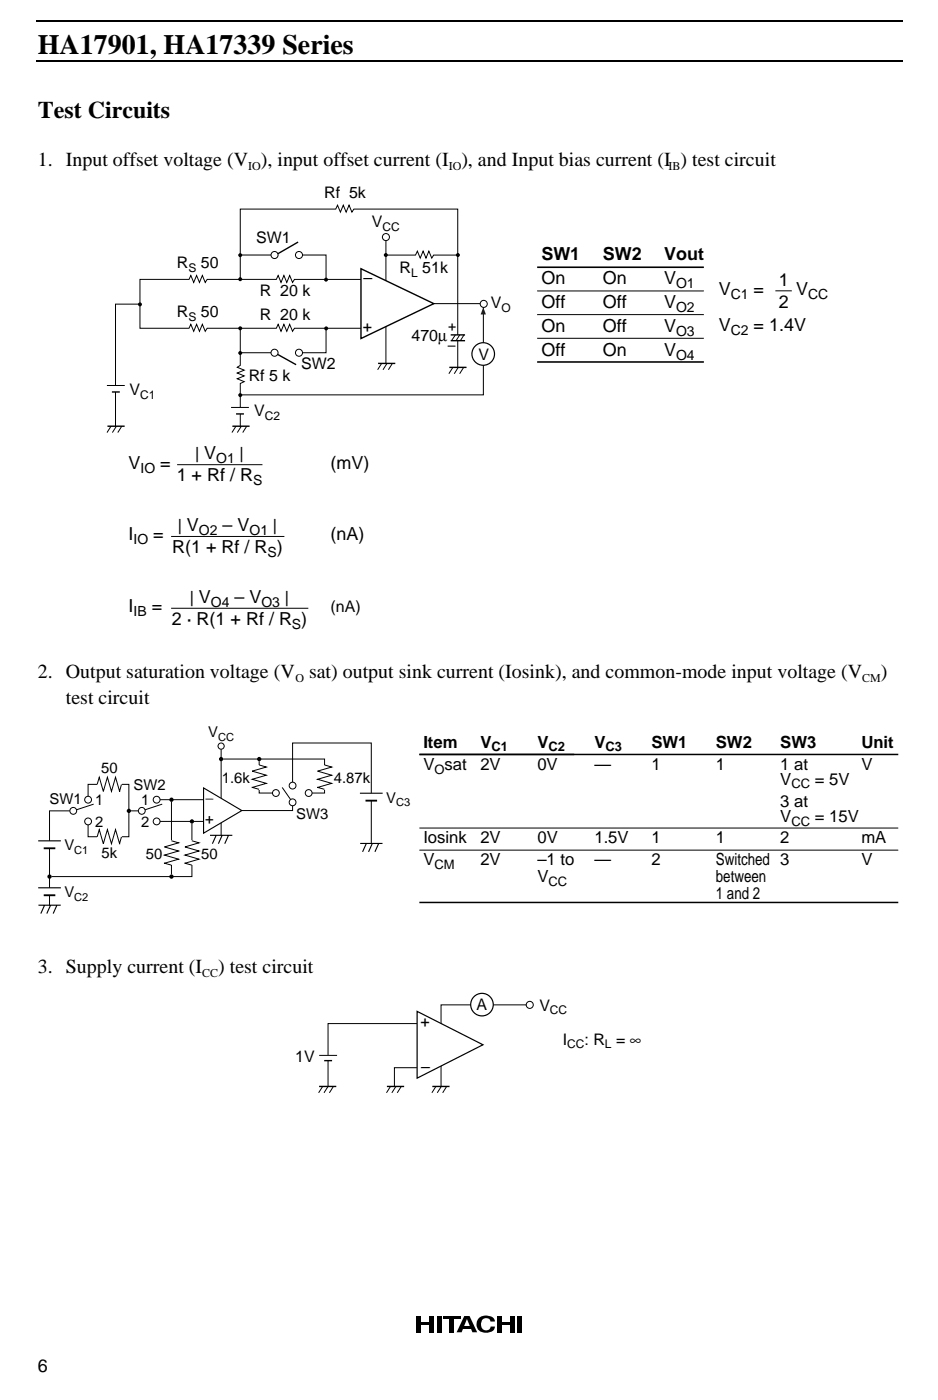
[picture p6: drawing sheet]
<svg xmlns="http://www.w3.org/2000/svg" width="166mm" height="248mm" viewBox="0 0 166 248" stroke-linecap="round" stroke-linejoin="round" font-family="sans-serif">
<path d="M6.3 3.7h153.2M6.3 10.8h153.2" fill="none" stroke="#000" stroke-width=".35"/>
<g fill="#000">
<path d="M73.6 232.8h.7v2.9h-.7zM74.3 233.9h1.6v.5h-1.6zM75.9 232.8h.7v2.9h-.7zM77.3 232.8h.7v2.9h-.7zM78.3 232.8h3.1v.5h-3.1zM79.5 232.8h.7v2.9h-.7zM81.8 234.6h1.5v.5h-1.5zM82.3 232.8h.7l1.4 2.9h-.9zM82.1 232.8h.6l-1.1 2.9h-.9zM84.7 233.1a2.05 2.05 0 0 1 2.6 .2l.2 .5h-.8a.86 .86 0 0 0-1.1-.6 .86 .86 0 0 0-.6 1.1 .87 .87 0 0 0 .7 1 .87 .87 0 0 0 1-.6h.8a1.32 1.32 0 0 1-1.6 1.1 1.53 1.53 0 0 1-1.6-.9 1.53 1.53 0 0 1 .4-1.8zM87.9 232.8h.7v2.9h-.7zM88.6 233.9h1.6v.5h-1.6z"/>
<path d="M90.2 232.8h.7v2.9h-.7zM91.5 232.8h.7v2.9h-.7z"/>
</g>
<path d="M48.6 62.4l3.7 2.1" fill="none" stroke="#000" stroke-width=".25"/>
<path d="M42.5 45.1h5.7M42.5 49.5v-12.5h16.8l.4-.7 .5 1.2 .5-1.2 .5 1.2 .5-1.2 .5 1.2 .3-.5h18.4v28M42.5 58v6.6l-.6 .4 1.3 .5-1.3 .5 1.3 .5-1.3 .5 1.3 .5-.7 .3v7.6M53 45.1h4.6v4.5M68 45.1h5.5l.3-.7 .5 1.3 .5-1.3 .5 1.3 .5-1.3 .5 1.3 .4-.6h4" fill="none" stroke="#000" stroke-width=".18"/>
<path d="M40.9 72.1h3v1.1h-3z" fill="#fff"/>
<path d="M19.6 75.4l-.7 1.1M20.6 75.4l-.7 1.1M21.5 75.4l-.7 1.1M40.9 72.1h3M41.7 75.4l-.7 1.1M42.7 75.4l-.7 1.1M43.6 75.4l-.7 1.1" fill="none" stroke="#000" stroke-width=".18"/>
<path d="M19.1 75.4h2.8M41.2 75.4h2.8M41.8 73.2h1.2" fill="none" stroke="#000" stroke-width=".25"/>
<path d="M79.8 59.2h2.3v1.1h-2.3z" fill="#fff"/>
<path d="M52.7 42.8l-4 2.3M79.8 59.2h2.3M67 64.3h2.7M79.5 65h2.8M79.8 60.3h2.3" fill="none" stroke="#000" stroke-width=".25"/>
<g fill="none" stroke="#000" stroke-width=".18">
<path d="M24.8 53.8h-4.4v21.6M57.6 58.1v4.3h-4.8M64 49.4h-11.9l-.4 .6-.5-1.3-.5 1.3-.5-1.3-.5 1.3-.5-1.3-.4 .7h-12.2l-.3 .6-.5-1.3-.5 1.3-.5-1.3-.6 1.3-.5-1.3-.3 .7h-8.7v8.7h8.7l.3-.7 .5 1.2 .6-1.2 .5 1.2 .5-1.2 .5 1.2 .3-.5h12.2l.4-.7 .5 1.2 .5-1.2 .5 1.2 .5-1.2 .5 1.2 .4-.5h11.9M68.2 42.1v22.2M76.5 53.7h8.9v16.2h-42.8M80.5 59.2l-.7 1.1M81.3 59.2l-.7 1.1M82 59.2l-.6 1.1M42.5 62.4h5.7M67.5 64.3l-.7 1.1M68.4 64.3l-.7 1.1M69.4 64.3l-.7 1.1"/>
<path d="M80.1 65l-.8 1.1M81 65l-.7 1.1M82 65l-.8 1.1"/>
</g>
<g fill="#fff" stroke="#000" stroke-width=".18">
<circle cx="68.2" cy="41.9" r=".62"/>
<circle cx="85.5" cy="53.8" r=".62"/>
</g>
<circle cx="85.4" cy="62.6" r="2" fill="#fff" stroke="#000" stroke-width=".21"/>
<g fill="#000">
<circle cx="24.7" cy="53.8" r=".35"/>
<circle cx="42.5" cy="58.1" r=".35"/>
<circle cx="42.5" cy="49.4" r=".35"/>
<circle cx="42.5" cy="45.1" r=".35"/>
<circle cx="57.6" cy="49.5" r=".35"/>
<circle cx="57.7" cy="58.1" r=".35"/>
<circle cx="68.2" cy="45.1" r=".35"/>
<circle cx="80.9" cy="45.1" r=".35"/>
<circle cx="42.5" cy="62.4" r=".35"/>
<circle cx="42.5" cy="69.9" r=".35"/>
</g>
<path d="M63.8 47.5l12.9 6.2-12.9 6.2z" fill="#fff" stroke="#000" stroke-width=".25"/>
<g fill="#fff" stroke="#000" stroke-width=".18">
<circle cx="48.5" cy="45.1" r=".62"/>
<circle cx="52.9" cy="45.1" r=".62"/>
<circle cx="48.5" cy="62.4" r=".62"/>
<circle cx="52.9" cy="62.4" r=".62"/>
</g>
<path d="M19 68.2h2.9v1.1h-2.9z" fill="#fff"/>
<path d="M19 68.2h3" fill="none" stroke="#000" stroke-width=".18"/>
<path d="M19.9 69.3h1.2" fill="none" stroke="#000" stroke-width=".25"/>
<path d="M85.4 54.4l.5 1.2h-.9z" fill="#231f20"/>
<path d="M94.9 47.3h29.5M94.9 64h29.5" fill="none" stroke="#000" stroke-width=".28"/>
<g fill="none" stroke="#000" stroke-width=".18">
<path d="M94.9 51.5h29.5M94.9 55.7h29.5M94.9 59.8h29.5M137.1 51.4h2.9M30.3 94.9h20M31.3 82.2h15.1M30.3 107.6h24.2M39.1 132.5v15.3M45.8 134.7v5.6h2.4M12.3 143.4h-3.5v16.7M15.6 140.9v-2.2h7.2v9.3h-7.2v-2.1M30.3 141.8v12.9"/>
<path d="M74.1 146.5h84.7M74.1 150.4h84.7"/>
</g>
<path d="M74.1 133.5h84.7M74.1 159.6h84.7" fill="none" stroke="#000" stroke-width=".26"/>
<path d="M37.1 147.8h4M38.2 147.8l-.7 1.4M39.2 147.8l-.6 1.4M40.4 147.8l-.7 1.4M63.7 149.2h3.9M64.7 149.3l-.6 1.4M65.8 149.3l-.7 1.4M66.9 149.3l-.6 1.4M6.8 160.1h3.9M7.8 160.2l-.6 1.4M8.9 160.2l-.6 1.4M10 160.2l-.6 1.4" fill="none" stroke="#000" stroke-width=".2"/>
<g fill="#000">
<circle cx="45.8" cy="134.3" r=".38"/>
<circle cx="22.8" cy="143.4" r=".38"/>
<circle cx="30.3" cy="141.5" r=".38"/>
</g>
<path d="M36 139.4l6.8 4-6.8 4z" fill="#fff" stroke="#000" stroke-width=".2"/>
<path d="M16.6 142.2l-3.6 1.2M28.3 141.5h7.7M28.3 145.3h7.7M33.9 145.7v9.4h-24.8" fill="none" stroke="#000" stroke-width=".18"/>
<g fill="#fff" stroke="#000" stroke-width=".18">
<circle cx="12.9" cy="143.4" r=".6"/>
<circle cx="15.6" cy="141.5" r=".6"/>
<circle cx="15.6" cy="145.3" r=".6"/>
</g>
<path d="M23.2 143.4h1.3M28.7 142.2l-3.6 1.2" fill="none" stroke="#000" stroke-width=".18"/>
<g fill="#fff" stroke="#000" stroke-width=".18">
<circle cx="25.1" cy="143.4" r=".6"/>
<circle cx="27.7" cy="141.5" r=".6"/>
<circle cx="27.7" cy="145.3" r=".6"/>
</g>
<path d="M49.9 139.3l1.8 2.6" fill="none" stroke="#000" stroke-width=".18"/>
<g fill="#fff" stroke="#000" stroke-width=".18">
<circle cx="51.7" cy="141.9" r=".6"/>
<circle cx="51.7" cy="139" r=".6"/>
<circle cx="48.8" cy="140.3" r=".6"/>
<circle cx="54.6" cy="140.3" r=".6"/>
<circle cx="39.1" cy="132" r=".55"/>
</g>
<path d="M6.7 148.7h4.1l-1 1.4h-2.1z" fill="#fff"/>
<path d="M6.7 148.7h4.1" fill="none" stroke="#000" stroke-width=".2"/>
<path d="M7.7 150.1h2.1" fill="none" stroke="#000" stroke-width=".33"/>
<path d="M6.7 157.1h4.1l-1 1.3h-2.1z" fill="#fff"/>
<path d="M6.7 157h4.1" fill="none" stroke="#000" stroke-width=".2"/>
<path d="M7.7 158.4h2.1" fill="none" stroke="#000" stroke-width=".33"/>
<g fill="#000">
<circle cx="39.1" cy="134.3" r=".38"/>
<circle cx="8.8" cy="155.1" r=".38"/>
<circle cx="30.3" cy="155.1" r=".38"/>
<circle cx="33.9" cy="145.3" r=".38"/>
</g>
<path d="M39.5 134.3h17.9v6h-2.2M51.7 142.5v.9h-8.9" fill="none" stroke="#000" stroke-width=".18"/>
<path d="M17.2 146.7h4.3v2.6h-4.3z" fill="#fff"/>
<path d="M17.2 148l.3-1.2 .8 2.5 .7-2.5 .7 2.5 .7-2.5 .7 2.5 .4-1.3" fill="none" stroke="#000" stroke-width=".18"/>
<path d="M17.2 137.5h4.3v2.5h-4.3z" fill="#fff"/>
<path d="M17.2 138.8l.3-1.3 .8 2.5 .7-2.5 .7 2.5 .7-2.5 .7 2.5 .4-1.2" fill="none" stroke="#000" stroke-width=".18"/>
<path d="M29 148.7h2.6v4.4h-2.6z" fill="#fff"/>
<path d="M30.3 148.7l1.3 .4-2.5 .7 2.5 .7-2.5 .8 2.5 .7-2.5 .7 1.2 .3" fill="none" stroke="#000" stroke-width=".18"/>
<path d="M32.7 148.7h2.5v4.4h-2.5z" fill="#fff"/>
<path d="M33.9 148.7l1.3 .4-2.5 .7 2.5 .7-2.5 .8 2.5 .7-2.5 .7 1.2 .3" fill="none" stroke="#000" stroke-width=".18"/>
<path d="M44.6 135.3h2.5v4.3h-2.5z" fill="#fff"/>
<path d="M45.8 135.3l1.3 .4-2.5 .7 2.5 .7-2.5 .8 2.5 .7-2.5 .7 1.2 .3M51.7 138.4v-7h13.9v17.8" fill="none" stroke="#000" stroke-width=".18"/>
<path d="M56.1 135.3h2.6v4.3h-2.6z" fill="#fff"/>
<path d="M57.4 135.3l1.2 .4-2.5 .7 2.5 .7-2.5 .8 2.5 .7-2.5 .7 1.3 .3" fill="none" stroke="#000" stroke-width=".18"/>
<path d="M63.6 140.3h4l-.9 1.3h-2.1z" fill="#fff"/>
<path d="M63.6 140.3h4" fill="none" stroke="#000" stroke-width=".2"/>
<path d="M64.6 141.6h2.1" fill="none" stroke="#000" stroke-width=".33"/>
<path d="M93.5 177.8h-15.5v14.3M74.5 188.9h-4.8v3.2M74.5 181.1h-16.5v11" fill="none" stroke="#000" stroke-width=".18"/>
<path d="M73.7 178.9l11.7 5.9-11.7 5.9z" fill="#fff" stroke="#000" stroke-width=".21"/>
<path d="M56.5 192.2h2.8M68.5 192.2h2.8M76.5 192.2h2.8" fill="none" stroke="#000" stroke-width=".25"/>
<path d="M57 192.2l-.7 1.1M58 192.2l-.7 1.1M58.9 192.2l-.7 1.1M69 192.2l-.7 1.1M70 192.2l-.7 1.1M70.9 192.2l-.7 1.1M77.1 192.2l-.8 1.1M78 192.2l-.7 1.1M79 192.2l-.8 1.1" fill="none" stroke="#000" stroke-width=".18"/>
<path d="M56.5 186.7h3v.9h-3z" fill="#fff"/>
<path d="M56.5 186.7h3" fill="none" stroke="#000" stroke-width=".18"/>
<path d="M57.4 187.6h1.2" fill="none" stroke="#000" stroke-width=".25"/>
<circle cx="93.6" cy="177.8" r=".62" fill="#fff" stroke="#000" stroke-width=".18"/>
<circle cx="85.2" cy="177.7" r="2" fill="#fff" stroke="#000" stroke-width=".21"/>
<text font-size="4.9" x="6.7" y="9.5">HA17901, HA17339 Series</text>
<text font-size="4.2" x="6.7" y="20.8">Test Circuits</text>
<g font-size="3.5">
<text x="6.7" y="29.3">1. Input offset voltage (V ), input offset current (I ), and Input bias current (I ) test circuit</text>
<text x="6.7" y="119.9">2. Output saturation voltage (V</text>
<text x="54.6" y="119.9">sat) output sink current (Iosink), and common-mode input voltage (V</text>
<text x="155.7" y="119.9">)</text>
<text x="11.6" y="124.5">test circuit</text>
<text x="6.7" y="172.2">3. Supply current (I</text>
<text x="38.6" y="172.2">) test circuit</text>
</g>
<g font-size="3.2">
<text x="95.7" y="46">SW1</text>
<text x="106.5" y="46">SW2</text>
<text x="117.4" y="46">Vout</text>
<text x="95.7" y="50.2">On</text>
<text x="106.5" y="50.2">On</text>
<text x="117.4" y="50.2">V</text>
<text x="127.1" y="52.2">V</text>
<text x="133.2" y="52.2">=</text>
<text x="137.7" y="50.5">1</text>
<text x="140.7" y="52.1">V</text>
<text x="95.7" y="54.4">Off</text>
<text x="95.7" y="58.7">On</text>
<text x="106.5" y="54.4">Off</text>
<text x="106.5" y="58.7">Off</text>
<text x="117.4" y="54.4">V</text>
<text x="117.4" y="58.7">V</text>
<text x="127.1" y="58.6">V</text>
<text x="133.2" y="58.6">= 1.4V</text>
<text x="137.7" y="54.4">2</text>
<text x="95.7" y="62.9">Off</text>
<text x="106.5" y="62.9">On</text>
<text x="117.4" y="62.9">V</text>
<text x="22.7" y="82.9">V</text>
<text x="28.3" y="82.9">=</text>
<text x="34.6" y="81.3">| V</text>
<text x="42.4" y="81.3">|</text>
<text x="58.4" y="82.9">(mV)</text>
<text x="31.2" y="85.2">1 + Rf / R</text>
<text x="22.7" y="95.6">I</text>
<text x="27.1" y="95.6">=</text>
<text x="31.5" y="94">| V</text>
<text x="39.3" y="94">– V</text>
<text x="48.3" y="94">|</text>
<text x="58.4" y="95.6">(nA)</text>
<text x="30.4" y="97.9">R(1 + Rf / R )</text>
<text x="33.6" y="106.7">| V</text>
<text x="41.5" y="106.7">– V</text>
<text x="50.4" y="106.7">|</text>
<text x="22.7" y="108.3">I</text>
<text x="26.8" y="108.3">=</text>
<text x="30.3" y="110.6">2 · R(1 + Rf / R )</text>
<text x="6.7" y="242.7">6</text>
</g>
<g font-size="3">
<text x="74.8" y="132.2">Item</text>
<text x="74.8" y="136.2">V sat</text>
<text x="84.9" y="136.2">2V</text>
<text x="84.9" y="132.2">V</text>
<text x="95" y="136.2">0V</text>
<text x="95" y="132.2">V</text>
<text x="105.1" y="132.2">V</text>
<text x="105.1" y="136.2">—</text>
<text x="115.1" y="132.2">SW1</text>
<text x="115.1" y="136.2">1</text>
<text x="126.5" y="132.2">SW2</text>
<text x="126.5" y="136.2">1</text>
<text x="137.9" y="132.2">SW3</text>
<text x="137.9" y="136.2">1 at</text>
<text x="152.3" y="132.2">Unit</text>
<text x="152.3" y="136.2">V</text>
<text x="137.9" y="138.8">V</text>
<text x="137.9" y="142.8">3 at</text>
<text x="144" y="138.8">= 5V</text>
<text x="74.8" y="149.2">Iosink</text>
<text x="84.9" y="149.2">2V</text>
<text x="95" y="149.2">0V</text>
<text x="105.1" y="149.2">1.5V</text>
<text x="115.1" y="149.2">1</text>
<text x="126.5" y="149.2">1</text>
<text x="137.9" y="145.4">V</text>
<text x="137.9" y="149.2">2</text>
<text x="144" y="145.4">= 15V</text>
<text x="152.3" y="149.2">mA</text>
<text x="74.8" y="153.1">V</text>
<text x="84.9" y="153.1">2V</text>
<text x="95" y="153.1">–1 to</text>
<text x="105.1" y="153.1">—</text>
<text x="115.1" y="153.1">2</text>
<text x="126.5" y="153.1">Switched 3</text>
<text x="152.3" y="153.1">V</text>
<text x="95" y="156">V</text>
<text x="126.5" y="156">between</text>
<text x="126.5" y="159">1 and 2</text>
</g>
<g font-size="2.8">
<text x="57.3" y="35.1">Rf 5k</text>
<text x="65.7" y="40.2">V</text>
<text x="31.3" y="47.4">R</text>
<text x="35.5" y="47.4">50</text>
<text x="45.3" y="43">SW1</text>
<text x="45.9" y="52.3">R 20 k</text>
<text x="64.2" y="50.1">–</text>
<text x="70.6" y="48.3">R 51k</text>
<text x="31.3" y="56.1">R</text>
<text x="35.5" y="56.1">50</text>
<text x="45.9" y="56.6">R 20 k</text>
<text x="64.2" y="58.7">+</text>
<text x="86.7" y="54.5">V</text>
<text x="53.2" y="65.2">SW2</text>
<text x="72.7" y="60.4">470µ</text>
<text x="84.6" y="63.7">V</text>
<text x="22.9" y="69.8">V</text>
<text x="44" y="67.3">Rf 5 k</text>
<text x="44.9" y="73.5">V</text>
<text x="58.4" y="108.3">(nA)</text>
<text x="84.2" y="178.6">A</text>
<text x="95.3" y="178.9">V</text>
<text x="74.3" y="181.7">+</text>
<text x="99.5" y="184.9">I</text>
<text x="103.3" y="184.9">: R = ∞</text>
<text x="52.2" y="187.9">1V</text>
<text x="74.4" y="189.6">–</text>
</g>
<g font-size="2.6">
<text x="36.8" y="130.4">V</text>
<text x="17.9" y="136.8">50</text>
<text x="8.7" y="142.2">SW1</text>
<text x="16.8" y="142.5">1</text>
<text x="23.6" y="139.8">SW2</text>
<text x="25" y="142.5">1</text>
<text x="36.3" y="142.1">−</text>
<text x="39.2" y="138.5">1.6k</text>
<text x="59" y="138.5">4.87k</text>
<text x="68.3" y="142">V</text>
<text x="16.8" y="146.3">2</text>
<text x="25" y="146.3">2</text>
<text x="36.3" y="145.8">+</text>
<text x="52.4" y="144.8">SW3</text>
<text x="11.4" y="150.4">V</text>
<text x="18" y="151.7">5k</text>
<text x="25.8" y="151.9">50</text>
<text x="35.6" y="151.9">50</text>
<text x="11.4" y="158.7">V</text>
</g>
<g font-size="2.5">
<text x="119.5" y="50.9">O1</text>
<text x="129.2" y="52.9">C1</text>
<text x="142.8" y="52.9">CC</text>
<text x="79.2" y="58.5">+</text>
<text x="119.5" y="55.1">O2</text>
<text x="119.5" y="59.4">O3</text>
<text x="129.2" y="59.3">C2</text>
<text x="79.2" y="61.9">–</text>
<text x="119.5" y="63.6">O4</text>
<text x="24.8" y="83.6">IO</text>
<text x="38.2" y="82">O1</text>
<text x="44.7" y="85.9">S</text>
<text x="35.2" y="94.7">O2</text>
<text x="44.1" y="94.7">O1</text>
<text x="23.6" y="96.3">IO</text>
<text x="47.3" y="98.6">S</text>
<text x="37.3" y="107.4">O4</text>
<text x="46.2" y="107.4">O3</text>
<text x="23.6" y="109">IB</text>
<text x="51.6" y="111.3">S</text>
</g>
<g font-size="2.3">
<text x="76.8" y="136.8">O</text>
<text x="86.9" y="132.9">C1</text>
<text x="97" y="132.9">C2</text>
<text x="107" y="132.9">C3</text>
<text x="139.9" y="139.5">CC</text>
<text x="139.9" y="146.1">CC</text>
<text x="76.8" y="153.7">CM</text>
<text x="97" y="156.7">CC</text>
</g>
<g font-size="2.1">
<text x="43.9" y="30">IO</text>
<text x="79.3" y="30">IO</text>
<text x="118.2" y="30">IB</text>
<text x="67.6" y="40.9">CC</text>
<text x="33.3" y="48.2">S</text>
<text x="72.7" y="49">L</text>
<text x="33.3" y="56.8">S</text>
<text x="88.6" y="55.2">O</text>
<text x="24.8" y="70.5">C1</text>
<text x="46.8" y="74.2">C2</text>
<text x="52.2" y="120.7">O</text>
<text x="152.4" y="120.7">CM</text>
<text x="35.7" y="172.9">CC</text>
<text x="97.2" y="179.4">CC</text>
<text x="100.3" y="185.4">CC</text>
<text x="106.9" y="185.4">L</text>
</g>
<g font-size="2">
<text x="38.5" y="131.1">CC</text>
<text x="70" y="142.6">C3</text>
<text x="13.1" y="151">C1</text>
<text x="13.1" y="159.4">C2</text>
</g>
</svg>
